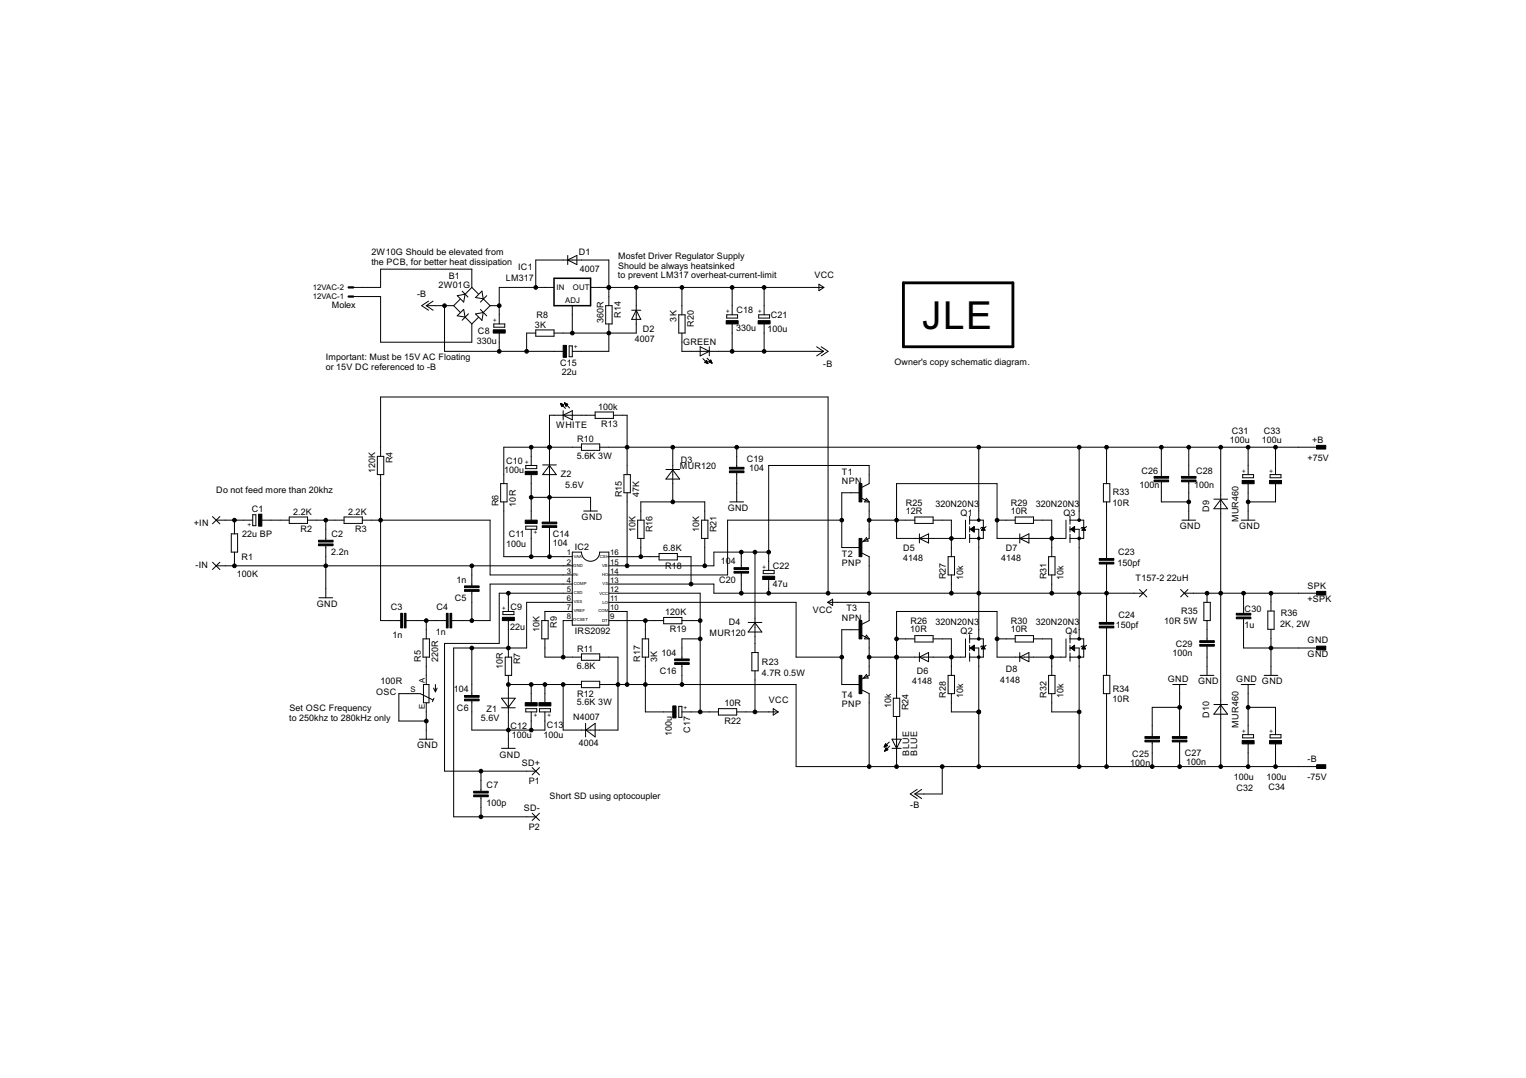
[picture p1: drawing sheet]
<svg xmlns="http://www.w3.org/2000/svg" width="297mm" height="210mm" viewBox="0 0 297 210" stroke-linecap="round" stroke-linejoin="round" font-family="sans-serif">
<path d="M175.9 55.1h21.3v12.4h-21.3z" fill="none" stroke="#000" stroke-width=".55"/>
<g fill="#000" stroke="#000" stroke-width=".19">
<path d="M96 64.2h2.3v.7h-2.3zM109.6 67.2h.7v2.4h-.7zM141.4 62.4h2.3v.7h-2.3zM147.6 62.4h2.3v.7h-2.3zM102.2 91.8h2.4v.6h-2.4zM142 91h2.8v.3h-2.8zM142 91.7h2.8v.3h-2.8zM167.2 94.2h.6v3.5h-.6zM224.6 93.5h2.9v.3h-2.9zM224.6 92.8h2.9v.3h-2.9zM230 93.5h2.8v.3h-2.8zM230 92.8h2.8v.3h-2.8z"/>
<path d="M241.8 93.6h2.3v.6h-2.3zM247.1 93.6h2.3v.6h-2.3zM256.3 86.7h1.8v.7h-1.8zM50.3 100.1h.7v2.3h-.7zM62 105.9h2.8v.4h-2.8zM62 105.2h2.8v.3h-2.8zM78 119.4h.3v2.9h-.3zM78.7 119.4h.3v2.9h-.3zM86.9 119.4h.3v2.9h-.3zM87.6 119.4h.3v2.9h-.3zM90.4 114.1h2.9v.3h-2.9zM90.4 114.8h2.9v.3h-2.9z"/>
<path d="M102.2 101.3h2.4v.6h-2.4zM105.5 102.4h2.9v.3h-2.9zM105.5 101.7h2.9v.3h-2.9zM142.9 110.5h2.8v.4h-2.8zM142.9 111.3h2.8v.3h-2.8zM148.5 112.2h2.3v.6h-2.3zM167.2 104.8h.6v3.6h-.6zM214 109.5h2.8v.3h-2.8zM214 108.8h2.8v.3h-2.8zM240.6 119.4h2.9v.4h-2.9zM256.3 115.1h1.8v.8h-1.8zM90.4 135.4h2.9v.4h-2.9z"/>
<path d="M90.4 136.1h2.9v.4h-2.9zM97.8 120.2h2.3v.6h-2.3zM102.2 136.8h2.4v.7h-2.4zM104.9 136.8h2.3v.7h-2.3zM131 137.5h.6v2.3h-.6zM131.3 128.3h2.9v.4h-2.9zM131.3 129h2.9v.4h-2.9zM167.2 120.8h.6v3.6h-.6zM167.2 131.5h.6v3.6h-.6zM214 121.9h2.8v.4h-2.8zM214 121.2h2.8v.3h-2.8zM233.5 124.8h2.9v.3h-2.9z"/>
<path d="M233.5 125.5h2.9v.3h-2.9zM240.6 120.1h2.9v.4h-2.9zM256.3 125.8h1.8v.7h-1.8zM92.2 154.8h2.8v.3h-2.8zM92.2 154.1h2.8v.3h-2.8zM222.9 144.1h2.8v.4h-2.8zM222.9 143.4h2.8v.4h-2.8zM228.2 143.4h2.8v.4h-2.8zM228.2 144.1h2.8v.4h-2.8zM241.8 144.2h2.3v.6h-2.3zM247.1 144.2h2.3v.6h-2.3zM256.3 148.9h1.8v.7h-1.8z"/>
</g>
<g fill="none" stroke="#000" stroke-width=".19">
<path d="M68.7 56h5.4v-3.6h17.7v3.6M68.7 57.7h5.4v8.9h17.7v-3.5M83 59.5l1.3 .9M83 59.5h5.3M83.4 58.6l-1.3 .9 1.3 .9M84.3 58.6l-1.3 .9M86.5 59.5v8.9h23.1M88.3 59.5l1.3 1.3M89 57.6l1.5-.3-.2 1.5zM89.6 58.3l-1.3 1.2M90 56.7l1.1 1.1M91.8 56l-1.3 1.3"/>
<path d="M91.8 56l1.3 1.2M92.6 57.9l1.2-1.2 .3 1.5zM94.1 58.2l1.3 1.3M94.7 57.6l-1.2 1.2M95.4 59.5l-1.3 1.4M95.4 59.5h1.8M104.3 56v-5.4h14.2v8.9M107.8 56h-10.6v7.1M110.5 50.6l1.8-.9v1.8zM110.5 49.7v1.8M111.4 59.5v5.4M115 56h45.3"/>
<path d="M117.9 59.5h1.2v3.6h-1.2zM123.8 56v8.9h-16M132.7 56v5.3M142.5 56v5.3M148.7 56v5.3M159.4 55.4l1 .6-1 .6zM89 61.5l1.3-1.3 .2 1.5zM90.5 61.7l1.3 1.4M91.2 61.1l-1.2 1.3M92.6 61.1l1.5-.2-.3 1.5zM93.1 61.8l-1.3 1.3M93.5 60.3l1.2 1.2"/>
<path d="M96.1 63.1h2.2v.6h-2.2zM97.2 64.9v3.5M104.3 64.2h3.5v1.3h-3.5zM104.3 64.9h-1.8v3.5M109.1 78.5l1 1M109.1 78.5h.1M109.1 78.5l.6 .3-.3 .4zM109.1 78.6h.2M109.2 78.7h.3M109.2 78.8h.4M109.2 78.8h.5M109.3 78.9h.3"/>
<path d="M109.3 79h.2M109.3 79.1h.2M109.3 79.1h.1M109.6 80v1.7M109.9 78.4l1 1M109.9 78.4l.6 .3-.3 .4M109.9 78.4l.3 .7M109.9 78.5h.1M109.9 78.5h.2M110 78.6h.3M110 78.7h.5M110 78.8h.5"/>
<path d="M110.1 78.8h.3M110.1 78.9h.2M110.1 79h.1M110.2 79.1h.1M110.8 67.4h.6v2.1h-.6zM118.5 63.1v5.3h-7.1M123 60.4h1.7M123.8 60.4l.9 1.8h-1.7zM132.1 61.3h1.2v3.6h-1.2zM132.7 64.9v3.5h27.6M136.3 67.5l1.8 .9-1.8 .9zM136.8 69.8l1 1"/>
<path d="M137.2 70.5l.3-.3 .3 .6zM137.2 70.5h.5M137.3 70.5h.3M137.3 70.6h.4M137.4 70.4h.2M137.4 70.3h.2M137.5 70.7h.3M137.5 70.2h.1M137.6 69.7l1 1M137.7 70.8h.1M138 70.5h.5M138 70.5l.6 .2"/>
<path d="M138 70.5l.3-.4 .3 .6M138 70.4h.5M138.1 67.5v1.8M138.1 70.3h.3M138.2 70.5h.3M138.2 70.2h.2M138.3 70.2h.1M138.3 70.6h.3M138.5 70.7h.1M141.5 61.3h2.1v.6h-2.1zM142.5 63.1v5.3M147.7 61.3h2.1v.6h-2.1z"/>
<path d="M148.7 63.1v5.3M159 67.5l1.3 .9M159.9 67.5l1.3 .9-1.3 .9M160.3 68.4l-1.3 .9M73.4 88.9h1.3v3.5h-1.3zM74.1 92.4v28.4h3.9M74.1 88.9v-11.6h87.1v38.2M97.5 94.2h1.2v3.5h-1.2zM98.1 97.7v10.7h13.3M102.3 90.6h2.2v.6h-2.2zM103.4 87.1v3.5M103.4 92.4v8.9"/>
<path d="M103.4 96.8h11.6v2.7M105.6 90.5h2.7M107 90.6l1.3 1.8h-2.7zM109.6 80.9l1.8-.9v1.7zM113.2 87.1h-15.1v7.1M113.2 86.4h3.5v1.3h-3.5zM113.6 99.5h2.7M115.8 80.2h3.6v1.3h-3.6zM115.8 80.9h-8.8v20.7M116.7 87.1h139.6M119.4 80.9h2.7v11.5M121.5 92.4h1.2v3.5h-1.2z"/>
<path d="M122.1 95.9v14.3M129.6 91.4h2.7M131 91.5l1.3 1.8h-2.7zM131 87.1v10.6M142.1 97.7h2.6M143.4 87.1v3.9M143.4 92.1v5.6M167.4 95.9h-3.5v10.7h3.5M167.8 94.9l1.4-.7v-3.6h-19.6v20.5M167.8 97l1.4 .7M168.7 97l.5 .7h-.9zM169.2 97.7v7.1l-1.4 .8"/>
<path d="M190.5 87.1v14.2M210.1 87.1v14.2M214.8 94.2h1.2v3.5h-1.2zM215.4 87.1v7.1M215.4 97.7v11.1M226.1 93.8v3.9h5.3M226.1 87.1v5.7M231.4 87.1v5.7M231.4 93.8v7.5M236.3 97.2h2.7M237.6 87.1v62.2M237.6 97.3l1.4 1.8h-2.7z"/>
<path d="M241.9 92.4h2.1v.6h-2.1zM243 87.1v5.3M243 94.2v7.1M247.2 92.4h2.1v.6h-2.1zM248.3 94.2v3.5h-5.3M248.3 87.1v5.3M41.4 100.6l1.4 1.4M41.4 109.5l1.4 1.4M42.1 101.3h7.1M42.1 110.2h69.3M42.8 100.6l-1.4 1.4M42.8 109.5l-1.4 1.4"/>
<path d="M45 103.9h1.2v3.6h-1.2zM45.6 101.3v2.6M45.6 107.5v2.7M49.2 100.2h.6v2.2h-.6zM51 101.3h5.3M56.3 100.7h3.6v1.2h-3.6zM59.9 101.3h7.1M62.1 116.4h2.6M63.4 101.3v3.9M63.4 106.3v10.1M67 100.7h3.5v1.2h-3.5zM70.5 101.3h24.9v10.7h16"/>
<path d="M91.8 110.2v3.9M91.8 115.1v5.7M97.9 119.1h2.1v.6h-2.1zM99 115.5v3.6M102.3 102.4h2.2v.7h-2.2zM103.4 103.1v5.3M107 102.7v5.7M111.4 107.5h1.8a1.78 1.78 0 0 0 1.8 1.8 1.78 1.78 0 0 0 1.7-1.8h1.8v14.2h-7.1zM111.4 117.3h-8.9v8.9h-14.2v32.8h16M111.4 115.5h-14.2v9.8h-10.7v24.9h17.8M111.4 113.7h-16v7.1h-7.5M111.4 119.1h-5.3v1.7"/>
<path d="M118.5 115.5h17.8v23.1M118.5 113.7h20.5v1.8h83.5M118.5 117.3h36.5v10.7h8.9M118.5 108.4h9.8M118.5 119.1h3.6v14.2M124.1 101.3h1.3v3.5h-1.3zM124.7 101.3v-3.6h12.5v3.6M124.7 104.8v3.6M128.3 107.8h3.5v1.2h-3.5zM131.8 108.4h2.7v5.3M136.6 101.3h1.2v3.5h-1.2zM137.2 104.8v5.4"/>
<path d="M144.3 107.5v3M144.3 111.6v3.9M147 107.5v19.6M148.6 111.1h2.1v.6h-2.1zM149.6 107.5h-10.6v2.7h-20.5M149.6 112.8v2.7M161.1 117.3l1-.6v1.2zM161.2 117.3h8v3.5l-1.4 .8M163.9 101.3h-22.3v10.7h-23.1M167.8 107.7l1.4 .7v7.1M168.7 104.7l.3 .7h-.9zM169.2 101.3h8.9"/>
<path d="M178.1 100.7h3.5v1.2h-3.5zM179 104.8l1.7-.9v1.8zM179 103.9v1.8M181.6 101.3h3.6v7.1M184.6 108.4h1.2v3.6h-1.2zM185.2 112v3.5M187.9 104.8h-13.4v-10.6h19.6v10.6h13.3M187.9 101.3v3.5M188.7 101.3h2.7v3.5h-2.7M188.7 100.5v1.6M188.7 102.5v1.1M188.7 104v1.6"/>
<path d="M188.7 103.1h1.8v21.3M188.9 103.1l.7-.6v1.1zM189 103h.6M189 103.1h.6M189.1 103.2h.5M189.1 103h.5M189.1 102.9h.5M189.2 103.3h.4M189.3 102.8h.3M189.3 103.3h.3M189.4 102.7h.2M189.4 103.4h.2"/>
<path d="M189.5 102.7h.1M189.5 103.5h.1M189.5 102.6h.1M189.6 103.6h.1M191.1 103.2h.6M191.1 103.1h.6M191.2 103h.4M191.3 102.9h.2M191.3 102.8h.2M191.4 102.7h.1M191.4 102.7l.3 .6h-.6zM191.9 102.5l-.2 .2h-.6l-.2 .2"/>
<path d="M194.1 101.3h3.5M197.6 100.7h3.6v1.2h-3.6zM198.5 104.8l1.8-.9v1.8zM198.5 103.9v1.8M201.2 101.3h3.5v7.1M204.1 108.4h1.3v3.6h-1.3zM204.7 112v3.5M207.5 101.3v3.5M208.3 101.3h2.6v3.5h-2.6M208.3 103.1h1.8v21.3M208.3 100.5v1.6M208.3 102.5v1.1"/>
<path d="M208.3 104v1.6M208.5 103.1l.7-.6v1.1zM208.5 103.1h.7M208.5 103h.7M208.6 103.2h.6M208.6 103h.6M208.7 102.9h.5M208.7 103.3h.5M208.8 102.8h.4M208.8 103.3h.4M208.9 102.7h.3M208.9 103.4h.3"/>
<path d="M209 102.7h.2M209 103.5h.2M209.1 102.6h.1M209.1 103.6h.1M210.6 103.2h.7M210.7 103.1h.5M210.7 103h.5M210.8 103h.3M210.8 102.9h.3M210.9 102.8h.1M210.9 102.7l.4 .6h-.7zM210.9 102.7h.1"/>
<path d="M211.5 102.5l-.2 .2h-.7l-.2 .2M215.4 109.8v11.4M221.8 114.8l1.4 1.4M223.2 114.8l-1.4 1.4M229.8 114.8l1.4 1.4M230.1 101.3h2.6M230.5 115.5h25.8M231.2 114.8l-1.4 1.4M234.3 117.3h1.3v3.5h-1.3zM234.9 115.5v1.8M241.6 101.3h2.7M242.1 115.5v3.9"/>
<path d="M246.8 119h1.2v3.5h-1.2zM247.4 115.5v3.5M79.1 120.8h7.8M82.3 124.4h1.3v3.6h-1.3zM82.4 133.3h1.1v3.5h-1.1zM83 120.8v3.6M83 128v5.3M83 136.8v7.1M84.3 136.3l-2.5-1.2h-4.2v5.3h5.4M84.4 134l.4 .7M84.5 136l-.3 .6M84.8 133.3v1.4"/>
<path d="M85.1 134l-.3 .7M91.8 126.2v9.2M91.8 136.5v5.7h14.3v-3.6M97.6 136h2.7l-1.3 1.7zM97.6 137.8h2.7M98.3 128h1.3v3.5h-1.3zM99 133.3h14.2M99 120.8v7.2M99 131.5v14.2M102.3 138h2.2v.6h-2.2zM103.4 133.3v3.5M103.4 138.6v3.6"/>
<path d="M105 138h2.1v.6h-2.1zM105.5 120.8h1.2v3.6h-1.2zM106.1 124.4v3.6h7.1M106.1 133.3v3.5M111.4 120.8h-1.8v7.2M113.2 132.7h3.5v1.2h-3.5zM113.2 127.3h3.5v1.3h-3.5zM116.7 133.3h38.3v16h101.3M116.7 128h3.6v14.2h-10.7v-8.9M118.5 120.8h10.7M125 124.4h1.3v3.6h-1.3zM125.6 128v10.6h5.4"/>
<path d="M125.6 120.8v3.6M129.2 120.2h3.5v1.3h-3.5zM132.1 137.5h.6v2.2h-.6zM132.7 120.8h3.6M132.7 129.4v3.9M132.7 138.6h7.1M136.3 124.4h-3.6v3.9M139.8 138h3.6v1.2h-3.6zM143.4 138.6h8M145.6 121.2h2.7M146.3 127.1h1.3v3.5h-1.3zM147 130.6v8"/>
<path d="M147 121.3l1.3 1.8h-2.7zM150.5 138l1 .6-1 .6zM167.4 122.6h-3.5v10.7h3.5M167.8 134.3l1.4 .8v14.2M167.8 123.7l1.4 .7M168.7 123.7l.5 .7h-.9zM168.7 131.3l.3 .7h-.9zM169.2 128h18.7M169.2 124.4v7.1l-1.4 .7M173.9 136h1.2v3.5h-1.2zM174.5 124.4h3.6M174.5 139.5v9.8"/>
<path d="M178.1 123.8h3.5v1.2h-3.5zM179 127.1v1.7M179 128l1.7-.9v1.7zM181.6 124.4h3.6v7.1M184.6 131.5h1.2v3.6h-1.2zM185.2 135.1v3.5h5.3M187.9 124.4v3.6M188.7 126.2h1.8v23.1M188.7 124.4h2.7v3.6h-2.7M188.7 123.6v1.6M188.7 125.6v1.1M188.7 127.1v1.7"/>
<path d="M189 126.1h.6M189 126.3h.6M189.1 126h.5M189.1 126.3h.5M189.2 125.9h.4M189.2 126.4h.4M189.3 125.9h.3M189.3 126.5h.3M189.4 125.8h.2M189.4 126.6h.2M189.5 125.7h.1M189.5 126.6h.1"/>
<path d="M189.6 126.7h.1M189.6 125.6h.1M189.6 125.6v1.1M189.6 125.6l-.7 .6 .7 .5M191.1 126.3h.6M191.2 126.2h.4M191.2 126.1h.4M191.3 126h.2M191.3 125.9h.2M191.4 125.9h.1M191.4 125.8l.3 .5h-.6zM191.9 125.6l-.2 .2h-.6l-.2 .2"/>
<path d="M194.1 124.4h3.5M197.6 123.8h3.6v1.2h-3.6zM198.5 127.1v1.7M198.5 128l1.8-.9v1.7zM201.2 124.4h3.5v7.1M204.1 131.5h1.3v3.6h-1.3zM204.7 135.1v3.5h5.4M207.4 128h-13.3v-8.9h-19.6v16.9M207.5 124.4v3.6M208.3 126.2h1.8v23.1M208.3 124.4h2.6v3.6h-2.6M208.3 123.6v1.6"/>
<path d="M208.3 125.6v1.1M208.3 127.1v1.7M208.6 126.1h.6M208.6 126.3h.6M208.7 126h.5M208.7 126.3h.5M208.8 125.9h.4M208.8 126.4h.4M208.9 125.9h.3M208.9 126.5h.3M209 125.8h.2M209 126.6h.2"/>
<path d="M209.1 126.6h.1M209.1 125.7h.1M209.1 125.6h.1M209.2 125.6v1.1M209.2 125.6l-.7 .6 .7 .5M209.2 126.7h.1M210.7 126.3h.5M210.7 126.2h.5M210.8 126.1h.3M210.8 126h.3M210.9 125.9h.2M210.9 125.9h.1"/>
<path d="M210.9 125.8l.4 .5h-.7zM211.5 125.6l-.2 .2h-.7l-.2 .2M214.8 131.5h1.2v3.6h-1.2zM215.4 122.3v9.2M215.4 135.1v14.2M228.3 133.3h2.6M229.6 133.3v10.1M229.6 137.7h-5.3v5.7M233.6 131.5h2.7M234.9 120.8v4M234.9 125.8v5.7M236.3 137.2h2.7"/>
<path d="M237.6 137.3l1.4 1.8h-2.7zM241.6 133.3h2.7M242.1 120.5v5.7h14.2M243 133.3v9.7M243 137.7h5.3v5.3M246.1 131.5h2.6M247.4 122.5v9M81.6 143.9h2.7M93.6 150.2v3.9M93.6 155.1v3.9M97.6 145.7h2.7M103.6 149.5l1.4 1.4"/>
<path d="M103.6 158.3l1.4 1.5M105 149.5l-1.4 1.4M105 158.3l-1.4 1.5M114 140.8v2.7M114.1 142.2l1.7-1.4v2.7zM172.1 145.4h.1M172.1 145.4h.3M172.2 145.3h.3M172.2 145.2h.5M172.2 146.2h.1M172.2 146.2h.2M172.3 145.1h.4"/>
<path d="M172.3 146.1h.3M172.3 145.1h.3M172.3 146h.4M172.3 145h.2M172.3 145.9h.5M172.4 144.9h.1M172.4 145.9h.3M172.4 144.8l.3 .4-.6 .3zM172.4 145.8h.2M172.4 145.7h.2M172.5 145.6l-.3 .7M172.5 145.6l.3 .4-.6 .3"/>
<path d="M172.5 145.6h.1M173.1 144.5l-1 1M173.2 145.3l-1 1M173.6 143.9h1.8l-.9 1.8zM173.6 145.7h1.8M178.1 154.6l1.3 .9M178.5 153.7l-1.3 .9 1.3 .9M179.4 153.7l-1.3 .9M183.4 149.3v5.3h-5.3M224.3 144.5v4.8M229.6 144.5v4.8M241.9 143h2.1v.7h-2.1z"/>
<path d="M243 144.8v4.5M247.2 143h2.1v.7h-2.1zM248.3 144.8v4.5"/>
</g>
<path d="M67.9 57.7h.8M67.9 56h.8" fill="none" stroke="#000" stroke-width=".44"/>
<path d="M107.8 54.2h7.2v5.3h-7.2z" fill="none" stroke="#000" stroke-width=".3"/>
<g fill="#000" stroke="#000" stroke-width=".19">
<circle cx="86.5" cy="59.5" r=".36"/>
<circle cx="97.2" cy="59.5" r=".36"/>
<circle cx="104.3" cy="56" r=".36"/>
<circle cx="118.5" cy="56" r=".36"/>
<circle cx="123.8" cy="56" r=".36"/>
<circle cx="132.7" cy="56" r=".36"/>
<circle cx="142.5" cy="56" r=".36"/>
<circle cx="148.7" cy="56" r=".36"/>
<circle cx="97.2" cy="68.4" r=".36"/>
<circle cx="102.5" cy="68.4" r=".36"/>
<circle cx="111.4" cy="64.9" r=".36"/>
<circle cx="118.5" cy="64.9" r=".36"/>
<circle cx="142.5" cy="68.4" r=".36"/>
<circle cx="148.7" cy="68.4" r=".36"/>
<circle cx="103.4" cy="87.1" r=".36"/>
<circle cx="103.4" cy="96.8" r=".36"/>
<circle cx="107" cy="96.8" r=".36"/>
<circle cx="107" cy="87.1" r=".36"/>
<circle cx="122.1" cy="87.1" r=".36"/>
<circle cx="131" cy="97.7" r=".36"/>
<circle cx="131" cy="87.1" r=".36"/>
<circle cx="143.4" cy="87.1" r=".36"/>
<circle cx="190.5" cy="87.1" r=".36"/>
<circle cx="210.1" cy="87.1" r=".36"/>
<circle cx="215.4" cy="87.1" r=".36"/>
<circle cx="226.1" cy="87.1" r=".36"/>
<circle cx="231.4" cy="87.1" r=".36"/>
<circle cx="231.4" cy="97.7" r=".36"/>
<circle cx="237.6" cy="87.1" r=".36"/>
<circle cx="243" cy="97.7" r=".36"/>
<circle cx="243" cy="87.1" r=".36"/>
<circle cx="248.3" cy="87.1" r=".36"/>
<circle cx="45.6" cy="101.3" r=".36"/>
<circle cx="45.6" cy="110.2" r=".36"/>
<circle cx="63.4" cy="101.3" r=".36"/>
<circle cx="63.4" cy="110.2" r=".36"/>
<circle cx="74.1" cy="101.3" r=".36"/>
<circle cx="91.8" cy="110.2" r=".36"/>
<circle cx="99" cy="115.5" r=".36"/>
<circle cx="103.4" cy="108.4" r=".36"/>
<circle cx="107" cy="108.4" r=".36"/>
<circle cx="122.1" cy="110.2" r=".36"/>
<circle cx="124.7" cy="108.4" r=".36"/>
<circle cx="134.5" cy="113.7" r=".36"/>
<circle cx="137.2" cy="110.2" r=".36"/>
<circle cx="144.3" cy="107.5" r=".36"/>
<circle cx="144.3" cy="115.5" r=".36"/>
<circle cx="147" cy="107.5" r=".36"/>
<circle cx="149.6" cy="107.5" r=".36"/>
<circle cx="149.6" cy="115.5" r=".36"/>
<circle cx="161.2" cy="115.5" r=".36"/>
<circle cx="163.9" cy="101.3" r=".36"/>
<circle cx="169.2" cy="115.5" r=".36"/>
<circle cx="169.2" cy="101.3" r=".36"/>
<circle cx="174.5" cy="101.3" r=".36"/>
<circle cx="185.2" cy="115.5" r=".36"/>
<circle cx="185.2" cy="104.8" r=".36"/>
<circle cx="190.5" cy="115.5" r=".36"/>
<circle cx="190.5" cy="101.3" r=".25"/>
<circle cx="190.5" cy="104.8" r=".25"/>
<circle cx="194.1" cy="101.3" r=".36"/>
<circle cx="204.7" cy="115.5" r=".36"/>
<circle cx="204.7" cy="104.8" r=".36"/>
<circle cx="210.1" cy="115.5" r=".36"/>
<circle cx="210.1" cy="104.8" r=".25"/>
<circle cx="210.1" cy="101.3" r=".25"/>
<circle cx="215.4" cy="115.5" r=".36"/>
<circle cx="234.9" cy="115.5" r=".36"/>
<circle cx="237.6" cy="115.5" r=".36"/>
<circle cx="242.1" cy="115.5" r=".36"/>
<circle cx="247.4" cy="115.5" r=".36"/>
<circle cx="83" cy="120.8" r=".36"/>
<circle cx="91.8" cy="120.8" r=".36"/>
<circle cx="91.8" cy="126.2" r=".36"/>
<circle cx="99" cy="133.3" r=".36"/>
<circle cx="99" cy="126.2" r=".36"/>
<circle cx="103.4" cy="133.3" r=".36"/>
<circle cx="106.1" cy="133.3" r=".36"/>
<circle cx="109.6" cy="128" r=".36"/>
<circle cx="109.6" cy="133.3" r=".36"/>
<circle cx="120.3" cy="133.3" r=".36"/>
<circle cx="122.1" cy="133.3" r=".36"/>
<circle cx="125.6" cy="120.8" r=".36"/>
<circle cx="125.6" cy="133.3" r=".36"/>
<circle cx="132.7" cy="133.3" r=".36"/>
<circle cx="136.3" cy="138.6" r=".36"/>
<circle cx="136.3" cy="124.4" r=".36"/>
<circle cx="136.3" cy="120.8" r=".36"/>
<circle cx="147" cy="138.6" r=".36"/>
<circle cx="163.9" cy="128" r=".36"/>
<circle cx="169.2" cy="128" r=".36"/>
<circle cx="174.5" cy="128" r=".36"/>
<circle cx="174.5" cy="124.4" r=".36"/>
<circle cx="185.2" cy="128" r=".36"/>
<circle cx="190.5" cy="138.6" r=".36"/>
<circle cx="190.5" cy="124.4" r=".25"/>
<circle cx="190.5" cy="128" r=".25"/>
<circle cx="194.1" cy="124.4" r=".36"/>
<circle cx="204.7" cy="128" r=".36"/>
<circle cx="210.1" cy="138.6" r=".36"/>
<circle cx="210.1" cy="128" r=".25"/>
<circle cx="210.1" cy="124.4" r=".25"/>
<circle cx="229.6" cy="137.7" r=".36"/>
<circle cx="243" cy="137.7" r=".36"/>
<circle cx="247.4" cy="126.2" r=".36"/>
<circle cx="83" cy="140.4" r=".36"/>
<circle cx="93.6" cy="150.2" r=".36"/>
<circle cx="93.6" cy="159" r=".36"/>
<circle cx="99" cy="142.2" r=".36"/>
<circle cx="103.4" cy="142.2" r=".36"/>
<circle cx="169.2" cy="149.3" r=".36"/>
<circle cx="174.5" cy="149.3" r=".36"/>
<circle cx="183.4" cy="149.3" r=".36"/>
<circle cx="190.5" cy="149.3" r=".36"/>
<circle cx="210.1" cy="149.3" r=".36"/>
<circle cx="215.4" cy="149.3" r=".36"/>
<circle cx="224.3" cy="149.3" r=".36"/>
<circle cx="229.6" cy="149.3" r=".36"/>
<circle cx="237.6" cy="149.3" r=".36"/>
<circle cx="243" cy="149.3" r=".36"/>
<circle cx="248.3" cy="149.3" r=".36"/>
</g>
<text font-size="8.4" x="179.5" y="64">JLE</text>
<g font-size="1.9">
<text x="72.3" y="49.7">2W10G Should be elevated from</text>
<text x="72.3" y="51.5">the PCB, for better heat dissipation</text>
<text x="100.9" y="52.6">IC1</text>
<text x="112.7" y="49.6">D1</text>
<text x="112.8" y="52.9">4007</text>
<text x="120.3" y="50.5">Mosfet Driver Regulator Supply</text>
<text x="120.3" y="52.3">Should be always heatsinked</text>
<text x="64.6" y="60">Molex</text>
<text x="81.2" y="57.7">-B</text>
<text x="85.4" y="56.1">2W01G</text>
<text x="87.4" y="54.3">B1</text>
<text x="98.5" y="54.6">LM317</text>
<text x="120.3" y="54.2">to prevent LM317 overheat-current-limit</text>
<text x="158.5" y="54.2">VCC</text>
<text x="93" y="65">C8</text>
<text x="104.1" y="63.8">3K</text>
<text x="104.4" y="61.9">R8</text>
<text x="117.5" y="62.9" transform="rotate(-90 117.5 62.9)">360R</text>
<text x="120.8" y="61.9" transform="rotate(-90 120.8 61.9)">R14</text>
<text x="125.1" y="64.7">D2</text>
<text x="131.7" y="62.6" transform="rotate(-90 131.7 62.6)">3K</text>
<text x="135" y="63.7" transform="rotate(-90 135 63.7)">R20</text>
<text x="143.3" y="64.5">330u</text>
<text x="143.3" y="61">C18</text>
<text x="149.4" y="64.7">100u</text>
<text x="150" y="62">C21</text>
<text x="63.4" y="72">or 15V DC referenced to -B</text>
<text x="63.4" y="70.1">Important: Must be 15V AC Floating</text>
<text x="92.8" y="66.9">330u</text>
<text x="109" y="71.3">C15</text>
<text x="123.6" y="66.6">4007</text>
<text x="133" y="67.2">GREEN</text>
<text x="160.2" y="71.4">-B</text>
<text x="174.1" y="71.1">Owner's copy schematic diagram.</text>
<text x="109.4" y="73">22u</text>
<text x="108.2" y="83.3">WHITE</text>
<text x="116.5" y="79.8">100k</text>
<text x="117" y="83.1">R13</text>
<text x="112.3" y="89.4">5.6K 3W</text>
<text x="112.3" y="86">R10</text>
<text x="145.4" y="89.9">C19</text>
<text x="239.4" y="86.2">100u</text>
<text x="239.8" y="84.6">C31</text>
<text x="245.6" y="86.2">100u</text>
<text x="246" y="84.6">C33</text>
<text x="254.5" y="89.7">+75V</text>
<text x="255.4" y="86.2">+B</text>
<text x="42.1" y="96">Do not feed more than 20khz</text>
<text x="73" y="92.1" transform="rotate(-90 73 92.1)">120K</text>
<text x="76.4" y="90.2" transform="rotate(-90 76.4 90.2)">R4</text>
<text x="98.2" y="92.1">100u</text>
<text x="98.5" y="90.3">C10</text>
<text x="109.2" y="92.8">Z2</text>
<text x="110" y="94.9">5.6V</text>
<text x="132.3" y="91.4">MUR120</text>
<text x="132.5" y="90.2">D3</text>
<text x="145.8" y="91.7">104</text>
<text x="163.9" y="94.2">NPN</text>
<text x="163.9" y="92.4">T1</text>
<text x="221.8" y="95">100n</text>
<text x="222.2" y="92.3">C26</text>
<text x="232.5" y="95">100n</text>
<text x="232.9" y="92.3">C28</text>
<text x="49" y="99.8">C1</text>
<text x="57.1" y="100.2">2.2K</text>
<text x="67.7" y="100.2">2.2K</text>
<text x="97" y="98.6" transform="rotate(-90 97 98.6)">R6</text>
<text x="100.4" y="98.6" transform="rotate(-90 100.4 98.6)">10R</text>
<text x="113.2" y="101.3">GND</text>
<text x="121" y="96.8" transform="rotate(-90 121 96.8)">R15</text>
<text x="124.4" y="96.8" transform="rotate(-90 124.4 96.8)">47K</text>
<text x="141.7" y="99.5">GND</text>
<text x="176.3" y="100">12R</text>
<text x="176.3" y="98.5">R25</text>
<text x="182.1" y="98.6">320N20N3</text>
<text x="187" y="100.4">Q1</text>
<text x="196.7" y="100">10R</text>
<text x="196.8" y="98.5">R29</text>
<text x="201.6" y="98.6">320N20N3</text>
<text x="207" y="100.4">Q3</text>
<text x="216.6" y="98.5">10R</text>
<text x="216.6" y="96.5">R33</text>
<text x="235.4" y="99.7" transform="rotate(-90 235.4 99.7)">D9</text>
<text x="241.1" y="101.7" transform="rotate(-90 241.1 101.7)">MUR460</text>
<text x="37.7" y="102.4">+IN</text>
<text x="47.1" y="104.7">22u BP</text>
<text x="58.5" y="103.6">R2</text>
<text x="64.5" y="104.6">C2</text>
<text x="69.1" y="103.6">R3</text>
<text x="98.5" y="106.4">100u</text>
<text x="99" y="104.6">C11</text>
<text x="107.6" y="106.4">104</text>
<text x="107.6" y="104.6">C14</text>
<text x="111.9" y="107.1">IC2</text>
<text x="123.7" y="103.6" transform="rotate(-90 123.7 103.6)">10K</text>
<text x="127" y="103.7" transform="rotate(-90 127 103.7)">R16</text>
<text x="129.1" y="107.3">6.8K</text>
<text x="136.1" y="103.6" transform="rotate(-90 136.1 103.6)">10K</text>
<text x="139.5" y="103.7" transform="rotate(-90 139.5 103.7)">R21</text>
<text x="175.8" y="107.3">D5</text>
<text x="195.8" y="107.3">D7</text>
<text x="229.7" y="103.1">GND</text>
<text x="241.2" y="103.1">GND</text>
<text x="38.1" y="110.7">-IN</text>
<text x="46.1" y="112.3">100K</text>
<text x="47" y="109">R1</text>
<text x="64.5" y="108.1">2.2n</text>
<text x="88.8" y="113.5">1n</text>
<text x="129.5" y="110.7">R18</text>
<text x="140" y="113.5">C20</text>
<text x="140.3" y="109.9">104</text>
<text x="150.5" y="110.7">C22</text>
<text x="163.9" y="110.2">PNP</text>
<text x="163.9" y="108.4">T2</text>
<text x="175.8" y="109.3">4148</text>
<text x="184.1" y="112.8" transform="rotate(-90 184.1 112.8)">R27</text>
<text x="187.5" y="112.8" transform="rotate(-90 187.5 112.8)">10k</text>
<text x="194.9" y="109.3">4148</text>
<text x="203.7" y="112.8" transform="rotate(-90 203.7 112.8)">R31</text>
<text x="207" y="112.8" transform="rotate(-90 207 112.8)">10k</text>
<text x="217.5" y="110.3">150pf</text>
<text x="217.7" y="108">C23</text>
<text x="221" y="113.2">T157-2</text>
<text x="227.1" y="113.2">22uH</text>
<text x="61.7" y="118.2">GND</text>
<text x="76.1" y="118.8">C3</text>
<text x="85" y="118.8">C4</text>
<text x="88.5" y="117">C5</text>
<text x="99.3" y="118.7">C9</text>
<text x="129.5" y="119.8">120K</text>
<text x="150.4" y="114.3">47u</text>
<text x="158.2" y="119.4">VCC</text>
<text x="164.8" y="119.1">T3</text>
<text x="229.9" y="119.6">R35</text>
<text x="242.3" y="119.2">C30</text>
<text x="249.3" y="120">R36</text>
<text x="254.5" y="117.3">+SPK</text>
<text x="254.5" y="114.6">SPK</text>
<text x="76.4" y="124.1">1n</text>
<text x="84.8" y="123.7">1n</text>
<text x="99.3" y="122.7">22u</text>
<text x="105" y="123.1" transform="rotate(-90 105 123.1)">10K</text>
<text x="108.4" y="122.2" transform="rotate(-90 108.4 122.2)">R9</text>
<text x="111.9" y="123.5">IRS2092</text>
<text x="130.4" y="123.1">R19</text>
<text x="138.1" y="123.8">MUR120</text>
<text x="141.9" y="121.7">D4</text>
<text x="163.9" y="120.8">NPN</text>
<text x="177.2" y="123.1">10R</text>
<text x="177.2" y="121.6">R26</text>
<text x="182.1" y="121.7">320N20N3</text>
<text x="187" y="123.5">Q2</text>
<text x="196.7" y="123.1">10R</text>
<text x="196.8" y="121.6">R30</text>
<text x="201.6" y="121.7">320N20N3</text>
<text x="207.4" y="123.5">Q4</text>
<text x="217.2" y="122.3">150pf</text>
<text x="217.7" y="120.4">C24</text>
<text x="226.6" y="121.6">10R 5W</text>
<text x="228.9" y="125.9">C29</text>
<text x="242.2" y="122.3">1u</text>
<text x="249.2" y="122.1">2K, 2W</text>
<text x="254.5" y="125.3">GND</text>
<text x="81.9" y="128.8" transform="rotate(-90 81.9 128.8)">R5</text>
<text x="85.3" y="128.8" transform="rotate(-90 85.3 128.8)">220R</text>
<text x="97.9" y="130.3" transform="rotate(-90 97.9 130.3)">10R</text>
<text x="101.3" y="129.3" transform="rotate(-90 101.3 129.3)">R7</text>
<text x="112.3" y="130.3">6.8K</text>
<text x="112.3" y="126.9">R11</text>
<text x="124.6" y="128.8" transform="rotate(-90 124.6 128.8)">R17</text>
<text x="127.9" y="128.8" transform="rotate(-90 127.9 128.8)">3K</text>
<text x="128.4" y="131.2">C16</text>
<text x="128.8" y="127.7">104</text>
<text x="148.3" y="131.6">4.7R 0.5W</text>
<text x="148.3" y="129.6">R23</text>
<text x="178.5" y="131.3">D6</text>
<text x="195.8" y="130.9">D8</text>
<text x="228.2" y="127.7">100n</text>
<text x="254.5" y="127.9">GND</text>
<text x="73.2" y="135.3">OSC</text>
<text x="74.1" y="133.3">100R</text>
<text x="88.3" y="134.8">104</text>
<text x="112.3" y="137.4">5.6K 3W</text>
<text x="112.3" y="135.8">R12</text>
<text x="141" y="137.5">10R</text>
<text x="149.7" y="136.8">VCC</text>
<text x="163.9" y="137.7">PNP</text>
<text x="163.9" y="135.9">T4</text>
<text x="173.5" y="137.9" transform="rotate(-90 173.5 137.9)">10k</text>
<text x="177.6" y="133.1">4148</text>
<text x="184.1" y="135.9" transform="rotate(-90 184.1 135.9)">R28</text>
<text x="187.5" y="135.9" transform="rotate(-90 187.5 135.9)">10k</text>
<text x="194.7" y="132.9">4148</text>
<text x="203.7" y="135.9" transform="rotate(-90 203.7 135.9)">R32</text>
<text x="207" y="135.9" transform="rotate(-90 207 135.9)">10k</text>
<text x="216.6" y="136.7">10R</text>
<text x="216.6" y="134.7">R34</text>
<text x="227.3" y="132.8">GND</text>
<text x="233.2" y="133.3">GND</text>
<text x="240.7" y="132.8">GND</text>
<text x="245.6" y="133.3">GND</text>
<text x="56.3" y="140.4">to 250khz to 280kHz only</text>
<text x="56.3" y="138.5">Set OSC Frequency</text>
<text x="89" y="138.3">C6</text>
<text x="93.6" y="140.4">5.6V</text>
<text x="94.7" y="138.5">Z1</text>
<text x="99.4" y="142">C12</text>
<text x="99.6" y="143.8">100u</text>
<text x="105.8" y="143.8">100u</text>
<text x="106.5" y="141.8">C13</text>
<text x="111.6" y="140.3">N4007</text>
<text x="130.8" y="143.3" transform="rotate(-90 130.8 143.3)">100u</text>
<text x="134.3" y="142.7" transform="rotate(-90 134.3 142.7)">C17</text>
<text x="141" y="140.9">R22</text>
<text x="176.8" y="138.3" transform="rotate(-90 176.8 138.3)">R24</text>
<text x="235.4" y="139.8" transform="rotate(-90 235.4 139.8)">D10</text>
<text x="241.1" y="141.7" transform="rotate(-90 241.1 141.7)">MUR460</text>
<text x="81.2" y="145.7">GND</text>
<text x="97.2" y="147.5">GND</text>
<text x="101.5" y="149.1">SD+</text>
<text x="112.7" y="145.3">4004</text>
<text x="177" y="147.1" transform="rotate(-90 177 147.1)">BLUE</text>
<text x="178.5" y="147.1" transform="rotate(-90 178.5 147.1)">BLUE</text>
<text x="220" y="149.2">100n</text>
<text x="220.4" y="147.4">C25</text>
<text x="230.6" y="147.2">C27</text>
<text x="230.9" y="149">100n</text>
<text x="254.5" y="148.4">-B</text>
<text x="94.7" y="153.5">C7</text>
<text x="102.9" y="152.7">P1</text>
<text x="107" y="155.5">Short SD using optocoupler</text>
<text x="240.2" y="152">100u</text>
<text x="240.7" y="154.1">C32</text>
<text x="246.5" y="152">100u</text>
<text x="246.9" y="153.9">C34</text>
<text x="254.5" y="151.9">-75V</text>
<text x="94.7" y="157">100p</text>
<text x="102" y="158">SD-</text>
<text x="102.9" y="161.6">P2</text>
<text x="177.2" y="157.3">-B</text>
</g>
<g font-size="1.7">
<text x="60.9" y="58.3">12VAC-1</text>
<text x="60.9" y="56.5">12VAC-2</text>
<text x="108.3" y="56.4">IN</text>
<text x="110" y="59">ADJ</text>
<text x="111.5" y="56.4">OUT</text>
<text x="110.3" y="108.1">1</text>
<text x="110.3" y="109.9">2</text>
<text x="110.3" y="111.7">3</text>
<text x="110.3" y="113.5">4</text>
<text x="118.8" y="113.5">13</text>
<text x="118.8" y="111.7">14</text>
<text x="118.8" y="109.9">15</text>
<text x="118.8" y="108.1">16</text>
<text x="110.3" y="115.3">5</text>
<text x="110.3" y="117">6</text>
<text x="110.3" y="118.8">7</text>
<text x="118.8" y="118.8">10</text>
<text x="118.8" y="117">11</text>
<text x="118.8" y="115.3">12</text>
<text x="110.3" y="120.6">8</text>
<text x="118.8" y="120.6">9</text>
<text x="79.9" y="134.8">S</text>
<text x="82.7" y="133" transform="rotate(-90 82.7 133)">A</text>
<text x="82.7" y="138.1" transform="rotate(-90 82.7 138.1)">E</text>
</g>
<g font-size="1.4">
<text x="96.8" y="62.8" transform="rotate(-90 96.8 62.8)">+</text>
<text x="142.1" y="61" transform="rotate(-90 142.1 61)">+</text>
<text x="148.3" y="61" transform="rotate(-90 148.3 61)">+</text>
<text x="111.7" y="68">+</text>
<text x="103" y="90.3" transform="rotate(-90 103 90.3)">+</text>
<text x="242.5" y="92.1" transform="rotate(-90 242.5 92.1)">+</text>
<text x="247.9" y="92.1" transform="rotate(-90 247.9 92.1)">+</text>
<text x="48.2" y="102.6">+</text>
<text x="104.7" y="104.1" transform="rotate(-90 104.7 104.1)">+</text>
<text x="149.2" y="110.8" transform="rotate(-90 149.2 110.8)">+</text>
<text x="98.6" y="118.8" transform="rotate(-90 98.6 118.8)">+</text>
<text x="104.7" y="139.6" transform="rotate(-90 104.7 139.6)">+</text>
<text x="107.4" y="139.6" transform="rotate(-90 107.4 139.6)">+</text>
<text x="133" y="138.2">+</text>
<text x="242.5" y="142.8" transform="rotate(-90 242.5 142.8)">+</text>
<text x="247.9" y="142.8" transform="rotate(-90 247.9 142.8)">+</text>
</g>
<g font-size=".9">
<text x="111.6" y="110.4">GND</text>
<text x="111.6" y="112.1">IN-</text>
<text x="111.7" y="108.7">VAA</text>
<text x="111.7" y="113.9">COMP</text>
<text x="116.8" y="108.7">CSH</text>
<text x="117.2" y="110.4">VB</text>
<text x="117.2" y="112.2">HO</text>
<text x="117.3" y="114">VS</text>
<text x="111.7" y="115.7">CSD</text>
<text x="111.7" y="117.4">VSS</text>
<text x="111.7" y="119.2">VREF</text>
<text x="116.5" y="119.2">COM</text>
<text x="116.7" y="115.8">VCC</text>
<text x="117.3" y="117.6">LO</text>
<text x="111.6" y="120.9">OCSET</text>
<text x="117.2" y="121.1">DT</text>
</g>
</svg>
